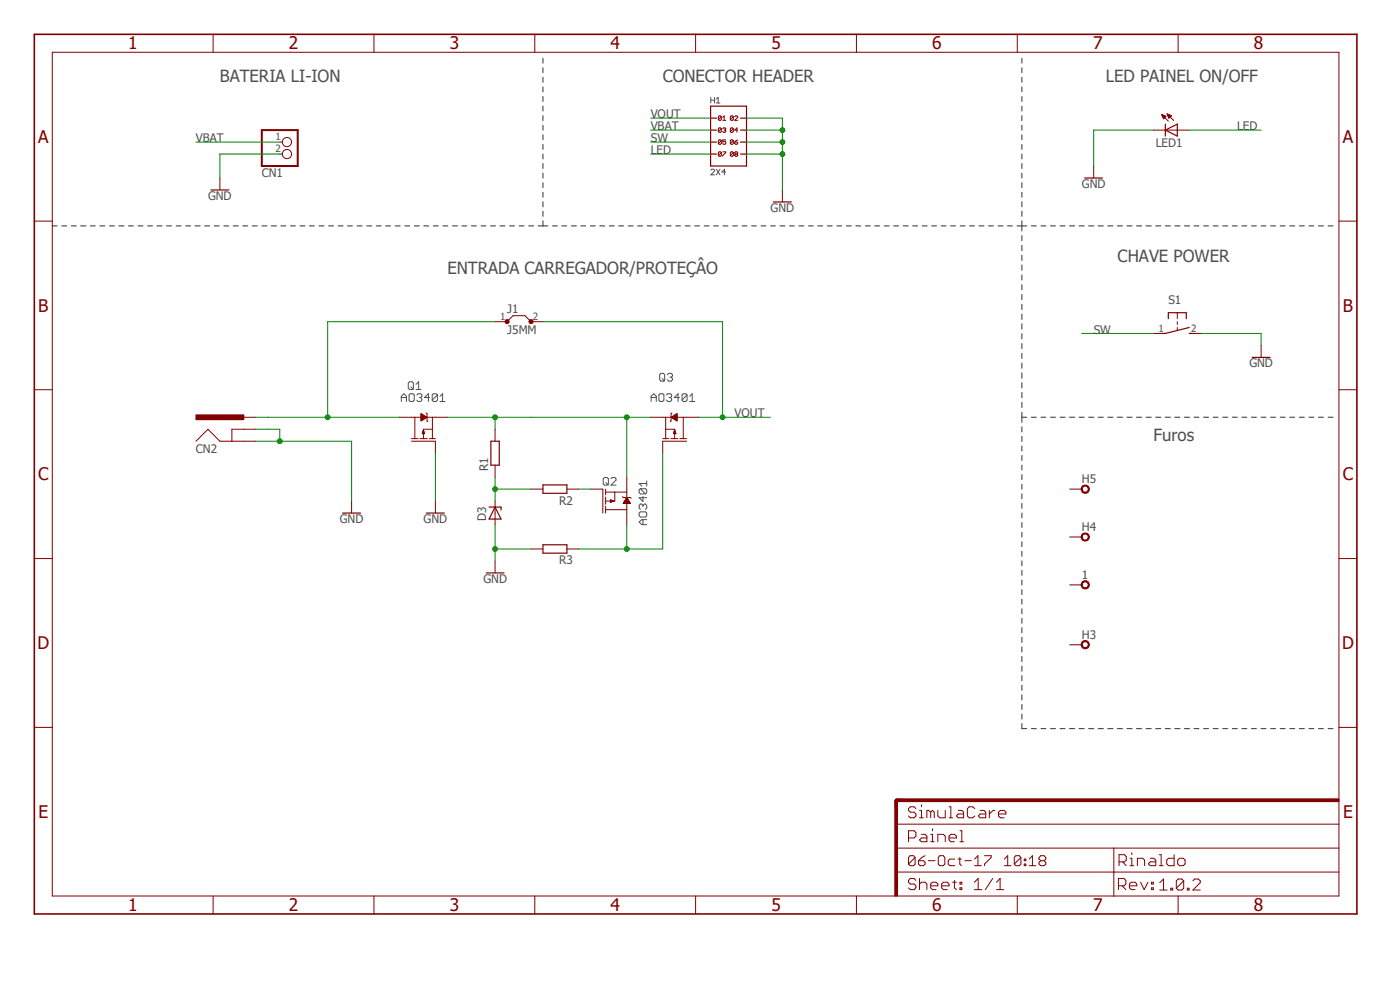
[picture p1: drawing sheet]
<svg xmlns="http://www.w3.org/2000/svg" width="297mm" height="210mm" viewBox="0 0 297 210" stroke-linecap="round" stroke-linejoin="round" font-family="sans-serif">
<path d="M7 7l281.2 187.3M288.2 7l-281.2 187.3" fill="none" stroke="#fff" stroke-width=".21"/>
<g fill="none" stroke="#505050" stroke-width=".25">
<path d="M115.2 12.4v1M115.2 14.4v1M115.2 16.4v1M115.2 18.5v1M216.8 12.4v1M216.8 14.4v1M216.8 16.4v1M216.8 18.5v1M115.2 20.5v1M115.2 22.5v1M115.2 24.6v1M115.2 26.6v1"/>
<path d="M115.2 28.6v1M115.2 30.6v1.1M115.2 32.7v1M115.2 34.7v1M115.2 36.7v1.1M115.2 38.8v1M216.8 20.5v1M216.8 22.5v1M216.8 24.6v1M216.8 26.6v1M216.8 28.6v1M216.8 30.6v1.1"/>
<path d="M216.8 32.7v1M216.8 34.7v1M216.8 36.7v1.1M216.8 38.8v1M11.1 47.9h1M13.1 47.9h1M15.2 47.9h1M17.1 47.9h1.1M19.2 47.9h1M21.2 47.9h1M23.2 47.9h1.1M25.2 47.9h1.1"/>
<path d="M27.3 47.9h1M29.3 47.9h1M31.3 47.9h1M33.3 47.9h1.1M35.3 47.9h1.1M37.4 47.9h1M39.4 47.9h1M41.4 47.9h1.1M43.4 47.9h1M45.5 47.9h1M47.5 47.9h1M49.5 47.9h1"/>
<path d="M51.5 47.9h1M53.6 47.9h1M55.6 47.9h1M57.6 47.9h1M59.6 47.9h1M61.6 47.9h1.1M63.7 47.9h1M65.7 47.9h1M67.7 47.9h1M69.7 47.9h1M71.8 47.9h1M73.7 47.9h1.1"/>
<path d="M75.8 47.9h1M77.8 47.9h1M79.8 47.9h1.1M81.8 47.9h1M83.9 47.9h1M85.9 47.9h1M87.9 47.9h1M89.9 47.9h1M91.9 47.9h1.1M94 47.9h1M96 47.9h1M98 47.9h1"/>
<path d="M100 47.9h1M102.1 47.9h1M104.1 47.9h1M106.1 47.9h1M108.1 47.9h1M110.2 47.9h1M112.2 47.9h1M114.2 47.9h2M115.2 40.8v1M115.2 42.8v1.1M115.2 44.8v1.1M115.2 46.9v1"/>
<path d="M117.2 47.9h1M119.2 47.9h1M121.2 47.9h1.1M123.2 47.9h1M125.3 47.9h1M127.3 47.9h1M129.3 47.9h1M131.3 47.9h1M133.3 47.9h1M135.3 47.9h1M137.3 47.9h1M139.3 47.9h1"/>
<path d="M141.4 47.9h1M143.4 47.9h1M145.4 47.9h1M147.4 47.9h1M149.4 47.9h1M151.4 47.9h1M153.4 47.9h1M155.4 47.9h1M157.4 47.9h1.1M159.5 47.9h.9M161.5 47.9h1M163.5 47.9h1"/>
<path d="M165.5 47.9h1M167.5 47.9h1M169.5 47.9h1M171.5 47.9h1M173.5 47.9h1M175.6 47.9h.9M177.5 47.9h1.1M179.6 47.9h1M181.6 47.9h1M183.6 47.9h1M185.6 47.9h1M187.6 47.9h1"/>
<path d="M189.6 47.9h1M191.6 47.9h1.1M193.6 47.9h1M195.7 47.9h1M197.7 47.9h1M199.7 47.9h1M201.7 47.9h1M203.7 47.9h1M205.7 47.9h1M207.7 47.9h1M209.7 47.9h1M211.8 47.9h1"/>
<path d="M213.7 47.9h1.1M215.8 47.9h2M216.8 40.8v1M216.8 42.8v1.1M216.8 44.8v1.1M216.8 46.9v2.1M216.8 50v1.1M216.8 52.1v1.1M216.8 54.1v1.1M216.8 56.2v1.1M216.8 58.3v1.1M218.8 47.9h1"/>
<path d="M220.9 47.9h1M222.9 47.9h1M224.9 47.9h1M226.9 47.9h1.1M228.9 47.9h1.1M231 47.9h1M233 47.9h1.1M235 47.9h1.1M237.1 47.9h1M239.1 47.9h1.1M241.1 47.9h1.1M243.2 47.9h1"/>
<path d="M245.2 47.9h1.1M247.2 47.9h1.1M249.3 47.9h1M251.3 47.9h1M253.3 47.9h1M255.4 47.9h1M257.4 47.9h1M259.4 47.9h1M261.5 47.9h1M263.5 47.9h1M265.5 47.9h1M267.5 47.9h1.1"/>
<path d="M269.6 47.9h1M271.6 47.9h1M273.6 47.9h1.1M275.7 47.9h1M277.7 47.9h1M279.7 47.9h1.1M281.8 47.9h1M216.8 60.4v1.1M216.8 62.5v1M216.8 64.6v1.1M216.8 66.6v1.1M216.8 68.7v1.1"/>
<path d="M216.8 70.8v1.1M216.8 72.9v1.1M216.8 75v1M216.8 77v1.1M216.8 79.1v1.1M216.8 81.2v1.1M216.8 83.3v1.1M216.8 85.4v1M216.8 87.5v2.1M216.8 90.6v1M216.8 92.6v1M216.8 94.6v1.1"/>
<path d="M216.8 96.6v1.1M216.8 98.7v1M216.8 88.5h1M218.8 88.5h1M220.9 88.5h1M222.9 88.5h1M224.9 88.5h1M226.9 88.5h1.1M228.9 88.5h1.1M231 88.5h1M233 88.5h1.1M235 88.5h1.1"/>
<path d="M237.1 88.5h1M239.1 88.5h1.1M241.1 88.5h1.1M243.2 88.5h1M245.2 88.5h1.1M247.2 88.5h1.1M249.3 88.5h1M251.3 88.5h1M253.3 88.5h1M255.4 88.5h1M257.4 88.5h1M259.4 88.5h1"/>
<path d="M261.5 88.5h1M263.5 88.5h1M265.5 88.5h1M267.5 88.5h1.1M269.6 88.5h1M271.6 88.5h1M273.6 88.5h1.1M275.7 88.5h1M277.7 88.5h1M279.7 88.5h1.1M281.8 88.5h1M216.8 100.7v1"/>
<path d="M216.8 102.7v1.1M216.8 104.8v1M216.8 106.8v1M216.8 108.8v1.1M216.8 110.9v1M216.8 112.9v1M216.8 114.9v1.1M216.8 117v1M216.8 119v1M216.8 121v1M216.8 123.1v1M216.8 125.1v1"/>
<path d="M216.8 127.1v1M216.8 129.2v1M216.8 131.2v1M216.8 133.2v1M216.8 135.2v1.1M216.8 137.2v1.1M216.8 139.3v1M216.8 141.3v1.1M216.8 143.3v1.1M216.8 145.4v1M216.8 147.4v1.1M216.8 149.4v1.1"/>
<path d="M216.8 151.5v1M216.8 153.5v1.1h1M218.8 154.6h1M220.9 154.6h1M222.9 154.6h1M224.9 154.6h1M226.9 154.6h1.1M228.9 154.6h1.1M231 154.6h1M233 154.6h1.1M235 154.6h1.1M237.1 154.6h1"/>
<path d="M239.1 154.6h1.1M241.1 154.6h1.1M243.2 154.6h1M245.2 154.6h1.1M247.2 154.6h1.1M249.3 154.6h1M251.3 154.6h1M253.3 154.6h1M255.4 154.6h1M257.4 154.6h1M259.4 154.6h1M261.5 154.6h1"/>
<path d="M263.5 154.6h1M265.5 154.6h1M267.5 154.6h1.1M269.6 154.6h1M271.6 154.6h1M273.6 154.6h1.1M275.7 154.6h1M277.7 154.6h1M279.7 154.6h1.1M281.8 154.6h1"/>
</g>
<g fill="none" stroke="#505050" stroke-width=".21">
<path d="M150.8 36.1l.2-.2h.4l.2 .2v.2l-.8 .8h.8M150.8 20.7v1.1M150.8 21.3h.8M151.6 20.7v1.1M152 35.9l.7 1.2M152 21l.4-.3v1.1M152 21.8h.7M152.7 35.9l-.7 1.2M153.9 36.5h-.7l.5-.6v1.2M140.2 79.2h.6l.2 .3v1.1l-.2 .3h-.6l-.2-.3v-1.1zM141.6 79.5l.3-.3h.5l.3 .3v.3l-.3 .2M85.1 85.2v-1.1l.6-.6 .5 .6v1.1"/>
<path d="M85.1 84.3h1.1M86.9 81h.5l.3 .3v1l-.3 .3h-.5l-.3-.3v-1zM87 83.5h.6l.3 .3v1.1l-.3 .3h-.6l-.2-.3v-1.1zM87.2 82.1l.5 .5M88.3 82.6h1M88.3 81.5l.5-.5v1.6M88.4 83.8l.3-.3h.5l.3 .3v.3l-.3 .2M89 84.3h.2M89.2 84.3l.3 .3v.3l-.3 .3h-.5l-.3-.3M91.1 84.3h-1.1l.9-.8v1.7M92.8 83.8l-.3-.3h-.6l-.2 .3v1.1M92.8 83.8v1.1l-.3 .3h-.6l-.2-.3"/>
<path d="M92.8 83.8l-1.1 1.1M93.3 85.2h1.1M93.3 84.1l.6-.6v1.7M138.1 84.3h1.1M138.1 85.2v-1.1l.6-.6 .5 .6v1.1M140 83.5h.6l.2 .3v1.1l-.2 .3h-.6l-.2-.3v-1.1zM140.5 80.3l.5 .6M141.4 83.8l.3-.3h.5l.3 .3v.3l-.3 .2M141.9 84.3h.3M142.1 80h.3M142.2 84.3l.3 .3v.3l-.3 .3h-.5l-.3-.3M142.4 80l.3 .3v.3l-.3 .3h-.5l-.3-.3"/>
<path d="M144.1 84.3h-1.1l.8-.8v1.7M145.8 83.8l-.3-.3h-.6l-.2 .3v1.1M145.8 83.8v1.1l-.3 .3h-.6l-.2-.3M145.8 83.8l-1.1 1.1M146.3 85.2h1.1M146.3 84.1l.6-.6v1.7M128 101.6l.3-.3h.5l.3 .3v1.1l-.3 .2h-.5l-.3-.2zM128.5 102.4l.6 .5M129.6 101.6l.3-.3h.5l.3 .3v.3l-1.1 1h1.1M135.6 108.8l.2-.2h1.1l.3 .2v.6l-.3 .3h-1.1l-.2-.3zM135.8 103.7l-.2 .2v.6l.2 .3h1.1M135.8 103.7h1.1l.3 .2v.6l-.3 .3"/>
<path d="M135.8 103.7l1.1 1.1M136.4 105.3v1.1l-.8-.8h1.6M136.4 107.2v.3M136.4 110.2v1.1M136.4 107.2l-.3-.3h-.3l-.2 .3v.5l.2 .3M136.4 107.2l.3-.3h.2l.3 .3v.5l-.3 .3M137.2 110.2h-1.1l-.5 .5 .5 .6h1.1M137.2 102v1.1M137.2 102.6h-1.6l.5 .5"/>
</g>
<path d="M189.8 169.8h.6v20.3h-.6z" fill-rule="evenodd" fill="#800000"/>
<path d="M189.8 169.8h.6v20.3h-.6z" fill="none" stroke="#800000" stroke-width=".21"/>
<path d="M190.1 169.5h94v.6h-94z" fill-rule="evenodd" fill="#800000"/>
<g fill="none" stroke="#800000" stroke-width=".21">
<path d="M11.1 11.1h273v179h-273zM45.2 7.3v3.8M79.3 7.3v3.8M113.5 7.3v3.8M147.6 7.3v3.8M181.7 7.3v3.8M215.8 7.3v3.8M249.9 7.3v3.8M46.7 37.8v2.5M59.4 32.7h.5M59.4 30.1h.5M153 24.8l-.4-.2-.2 .2v.6"/>
<path d="M153 27.3l-.4-.2-.2 .2v.6M153 29.8l-.4-.1-.2 .1v.6M153 32.4l-.4-.2-.2 .2v.6M153 24.8v.6l-.1 .1-.5-.1M153 27.3v.6l-.1 .2-.5-.2M153 29.8v.6l-.1 .2-.5-.2M153 32.4v.6l-.1 .1-.5-.1M153 24.8l-.6 .6M153 27.3l-.6 .6M153 29.8l-.6 .6M153 32.4l-.6 .6M153.3 25.5h.7"/>
<path d="M153.3 24.9l.3-.3v.9M153.3 27.3l.5-.2 .2 .2-.2 .3M153.3 32.2h.7l-.7 .9M153.6 27.6h.2M153.8 27.6l.2 .2-.2 .3-.5-.2M154 29.7h-.7v.4l.3-.1 .4 .1-.2 .5-.5-.2M155.6 24.8l-.5-.2-.2 .2v.6M155.6 27.3l-.5-.2-.2 .2v.6M155.6 24.8v.6l-.2 .1-.5-.1M155.6 27.3v.6l-.2 .2-.5-.2M155.6 29.8l-.5-.1-.2 .1v.6M155.6 32.4l-.5-.2-.2 .2v.6"/>
<path d="M155.6 29.8v.6l-.2 .2-.5-.2M155.6 32.4v.6l-.2 .1-.5-.1M155.6 24.8l-.7 .6M155.6 27.3l-.7 .6M155.6 29.8l-.7 .6M155.6 32.4l-.7 .6M155.9 30.1h.4l.2 .3-.5 .2zM155.9 24.8l.1-.2 .5 .2-.6 .7h.6M156 32.7h.3M156 32.7l-.1-.2 .1-.3 .5 .2-.2 .3M156 32.7l-.1 .2 .1 .2 .5-.1-.2-.3M156.5 27.6h-.6l.4-.5v1"/>
<path d="M156.5 29.7l-.6 .4M232 35.2v2.6M244.7 27.6h7.6M246.5 24.3l1.4 1.4M246.5 24.3l.9 .4-.6 .5M246.5 24.3l.3 .9M246.5 24.4h.2M246.5 24.5h.3M246.6 24.6h.5M246.6 24.6h.7M246.7 24.7h.6M246.7 24.8h.5"/>
<path d="M246.8 25h.3M246.8 24.9h.3M246.8 25.1h.2M246.8 25.2h.1M247.6 24.2l1.4 1.4M247.6 24.2l.9 .4M247.6 24.2l.4 .9 .5-.5M247.6 24.2h.1M247.7 24.4h.4M247.7 24.3h.2M247.7 24.5h.6M247.8 24.6h.7"/>
<path d="M247.8 24.6h.6M247.9 24.7h.4M247.9 24.8h.3M247.9 24.9h.3M248 25h.1M7.3 46.9h3.8M166 40.3v2.5M284.1 46.9h3.8M244.7 70.7h2.5M249.8 66.3v1.3M249.8 68.2v.6M249.8 69.5v.6"/>
<path d="M252.3 70.7h2.5M267.5 73.3v2.5M7.3 82.7h3.8M284.1 82.7h3.8M7.3 118.5h3.8M74.6 106.3v2.5M284.1 118.5h3.8M7.3 154.3h3.8M284.1 154.3h3.8M190.1 169.5h94v.6h-94zM190.1 179.9h94M190.1 174.8h94"/>
<path d="M192.7 177.8h1.2l.4-.4v-.8l-.4-.4h-1.2v2.4M194.3 171.5l-.4-.3h-.8l-.4 .3v.4l.4 .4h.8l.4 .4v.4l-.4 .4h-.8l-.4-.4M195.1 173.5h.8M195.1 171.9h.4v1.6M195.5 177h.8l.3 .4v1.2h-1.1l-.4-.4 .4-.4h1.1M195.5 170.7v.5M197.4 177h.4v1.6M197.4 172.3l-.4-.4h-.4v1.6M197.4 178.6h.8M197.4 172.3v1.2M197.4 172.3l.4-.4 .4 .4v1.2M197.8 175.8v.4"/>
<path d="M199 178.6v-1.6h1.2l.3 .4v1.2M199 171.9v1.2l.4 .4h1.1v-1.6M201.3 177.8h1.6v-.4l-.4-.4h-.8l-.4 .4v.8l.4 .4h.8M201.3 171.2h.4v2.3M201.3 173.5h.8M203.3 171.9h.7l.4 .4v1.2h-1.1l-.4-.4 .4-.4h1.1M203.7 176.2h.3v2.4M203.7 178.6h.7M206.8 171.5l-.4-.3h-.8l-.4 .3v1.6l.4 .4h.8l.4-.4M207.9 171.9h.8l.4 .4v1.2h-1.2l-.3-.4 .3-.4h1.2M209.9 171.9v1.6M211.1 171.9h-.4l-.8 .8"/>
<path d="M211.8 172.7h1.6v-.4l-.4-.4h-.8l-.4 .4v.8l.4 .4h.8M236.3 179.9v10.3M45.2 190.1v3.8M79.3 190.1v3.8M113.5 190.1v3.8M147.6 190.1v3.8M181.7 190.1v3.8M190.1 185h94M194.1 181.9l-.3-.4h-.7l-.4 .4v1.4M194.1 181.9v1.4l-.3 .3h-.7l-.4-.3M194.1 181.9l-1.4 1.4M194.3 186.8l-.4-.4h-.8l-.4 .4v.4l.4 .3h.8l.4 .4v.4l-.4 .4h-.8l-.4-.4"/>
<path d="M194.9 182.6h1l.4 .3v.4l-.4 .3h-.7l-.3-.3zM195.1 187.5l.4-.3h.8l.3 .3v1.2M195.1 186.4v2.3M196.3 181.5l-.8 .4-.6 .7M196.9 182.6h1.5M197.4 187.9h1.6v-.4l-.4-.3h-.8l-.4 .3v.8l.4 .4h.8M199.4 181.5h.7l.3 .4v1.4l-.3 .3h-.7l-.3-.3v-1.4zM199.8 187.9h1.5v-.4l-.3-.3h-.8l-.4 .3v.8l.4 .4h.8M202.1 187.2h.8M202.5 186.8v1.5l.4 .4M202.6 182.2h-1.1l-.3 .4v.7l.3 .3h1.1M203.2 182.2h.8"/>
<path d="M203.6 181.9v1.4l.4 .3M203.7 187.2h.3v.3h-.3zM203.7 188.3h.3v.4h-.3zM204.7 182.6h1.4M206.7 187.2l.8-.8v2.3M206.7 188.7h1.6M206.8 183.6h1.4M206.8 182.2l.7-.7v2.1M208.9 181.5h1.4v.4l-1.4 1.4v.3M210.6 186.4l-1.6 2.3M211.4 188.7h1.5M211.4 187.2l.8-.8v2.3"/>
<path d="M213.1 183.6h1.4M213.1 182.2l.7-.7v2.1M215.8 190.1v3.8M216.6 181.9l-.4-.4h-.7l-.3 .4v1.4M216.6 181.9v1.4l-.4 .3h-.7l-.3-.3M216.6 181.9l-1.4 1.4M217.3 183.3h.3v.3h-.3zM217.3 182.2h.3v.4h-.3zM218.4 183.6h1.4M218.4 182.2l.6-.7v2.1M220.8 182.6l-.4-.4v-.3l.4-.4h.7l.4 .4v.3l-.4 .4M220.8 182.6l-.4 .3v.4l.4 .3h.7l.4-.3v-.4l-.4-.3"/>
<path d="M220.8 182.6h.7M237.3 187.9h1.2l.3-.4v-.7l-.3-.4h-1.2v2.3M237.4 182.8h1.1l.4-.3v-.8l-.4-.4h-1.1v2.3M238.1 187.9l.7 .8M238.2 182.8l.7 .8M239.6 187.9h1.6v-.4l-.4-.3h-.8l-.4 .3v.8l.4 .4h.8M239.7 183.6h.8M239.7 182.1h.4v1.5M240.1 180.9v.4M241.3 183.6v-1.5h1.1l.4 .4v1.1M242 187.2l.7 1.5 .8-1.5M244 182.1h.8l.4 .4v1.1h-1.2l-.4-.3 .4-.5h1.2"/>
<path d="M244.3 188.3h.4v.4h-.4zM244.3 187.2h.4v.3h-.4zM246 183.6h.8M246 181.3h.3v2.3M246 187.2l.8-.7v2.3M246 188.8h1.6M248.4 188.4h.4v.4h-.4zM249.1 181.3v2.3h-1.2l-.4-.3v-.8l.4-.4h1.2M249.9 190.1v3.8M250.2 182.1h.8l.4 .4v.8l-.4 .3h-.8l-.3-.3v-.8zM251.1 186.9l-.4-.4h-.8l-.3 .4v1.5M251.1 186.9v1.5l-.4 .4h-.8l-.3-.4"/>
<path d="M251.1 186.9l-1.5 1.5M251.9 188.4h.4v.4h-.4zM253.1 186.9l.3-.4h.8l.4 .4v.3l-1.5 1.6h1.5"/>
<circle cx="60.9" cy="32.7" r=".98"/>
<circle cx="60.9" cy="30.1" r=".98"/>
</g>
<path d="M191.4 169.8h-1.3v1.2" fill="none" stroke="#800000" stroke-width=".64"/>
<path d="M7.3 7.3h280.6v186.6h-280.6z" fill="none" stroke="#800000" stroke-width=".34"/>
<g fill="none" stroke="#800000" stroke-width=".25">
<path d="M150.7 22.5h7.7v12.7h-7.7zM150.7 25.1h1.3M150.7 27.6h1.3M150.7 30.1h1.3M150.7 32.7h1.3M157.1 25.1h1.3M157.1 27.6h1.3M157.1 30.1h1.3M157.1 32.7h1.3M230.1 37.8h3.8M247.2 27.6l2.6-1.3v2.6zM247.2 26.3v2.6"/>
<path d="M44.7 40.3h3.9M164.1 42.8h3.8M247.9 67.6v-1.3h3.8v1.3M252.3 69.5l-5.1 1.2h-.6M252.3 70.7h.6M265.6 75.8h3.9M72.7 108.8h3.8"/>
</g>
<path d="M55.5 27.6h7.7v7.6h-7.7z" fill="none" stroke="#800000" stroke-width=".42"/>
<path d="M229.7 113.2a.87 .87 0 0 1 1.3 .3 .87 .87 0 0 1-.5 1.2 .87 .87 0 0 1-1.1-.8h.2a.64 .64 0 0 1 .9-.5 .64 .64 0 0 1 .2 1 .64 .64 0 0 1-1-.2l-.1-.3h-.2z" fill-rule="evenodd" fill="#800000"/>
<path d="M226.9 113.9h2.6M229.7 113.2a.87 .87 0 0 1 1.3 .3 .87 .87 0 0 1-.5 1.2 .87 .87 0 0 1-1.1-.8h.2a.64 .64 0 0 1 .9-.5 .64 .64 0 0 1 .2 1 .64 .64 0 0 1-1-.2l-.1-.3h-.2z" fill="none" stroke="#800000" stroke-width=".21"/>
<path d="M229.7 103.1a.87 .87 0 0 1 1.3 .2 .87 .87 0 0 1-.5 1.3 .87 .87 0 0 1-1.1-.8h.2a.64 .64 0 0 1 .9-.5 .64 .64 0 0 1 .2 1 .64 .64 0 0 1-1-.2l-.1-.3h-.2z" fill-rule="evenodd" fill="#800000"/>
<g fill="none" stroke="#800000" stroke-width=".21">
<path d="M84.8 88.5h4.4M87.3 93.6h5.1v2.5M87.3 93h1.4M88 88.5v4.5M89.1 93h1.5M89.3 88.5h5.6M89.3 87.8l1.3 .7-1.3 .8M89.3 87.8v1.5M89.3 89.2h.1M89.3 89.2h.3M89.3 89.1h.4M89.3 88.9h.6"/>
<path d="M89.3 88.9h.7M89.3 88.8h.9M89.3 88.7h1M89.3 88.6h1.2M89.3 88.4h1.1M89.3 88.3h1M89.3 88.3h.8M89.3 88.2h.7M89.3 88.1h.5M89.3 88h.4M89.3 87.9h.2M89.3 87.8h.1"/>
<path d="M89.6 91.9h.4M89.6 91.8h.4M89.7 91.7h.3M89.7 91.6h.3M89.7 91.5h.2M89.7 91.4h.2M89.8 91.4h.1M89.8 91.3h.1M89.8 91.2l.3 .8h-.5zM90.4 87.6l.2 .2v1.5l.2 .2M91.1 93h1.3M91.7 88.5v4.5"/>
<path d="M91.7 91.1h-1.9v1.9M105 91.1v2.5M105 98.7v2.5M138 88.5h5.6M140.6 93h1.3M141.2 91.1h1.9v1.9M141.2 88.5v4.5M142.3 93h1.5M142.5 88.6h1.1M142.5 88.4h1.1M142.5 87.6l-.1 .2v1.5l-.2 .2M142.7 88.7h.9"/>
<path d="M142.7 88.3h.9M142.8 88.8h.8M142.8 88.3h.8M142.9 91.9h.4M143 88.9h.6M143 91.8h.3M143 88.2h.6M143 91.7h.3M143 91.6h.3M143 91.5h.2M143.1 88.9h.5M143.1 91.4h.1"/>
<path d="M143.1 88.1h.5M143.1 91.2l.3 .8h-.5zM143.1 91.3h.1M143.3 89.1h.3M143.3 88h.3M143.4 89.2h.2M143.4 87.9h.2M143.6 89.2h.1M143.6 87.8h.1M143.6 87.8l-1.2 .7 1.2 .8M143.6 87.8v1.5M143.7 88.5h4.5"/>
<path d="M144.2 93h1.5M144.9 88.5v4.5M145.7 93.6h-5.1v2.5M92.4 106.3v2.5M105 119v2.5M112.6 103.8h2.6M112.6 116.5h2.6M120.3 103.8h2.5M120.3 116.5h2.5M125.3 103.8h2.6v5M128.5 103.8v1.2M128.5 105.5v1.5"/>
<path d="M128.5 107.4v1.4M128.5 104.4h4.5M128.5 108.1h4.5M129.5 106.6h.1M129.5 106.5h.3M129.5 106.4h.5M129.5 106.2h.4M129.5 106.1h.2M129.5 106l.8 .3-.8 .3zM130.4 104.4v1.9h-1.9M132 105.4l.2 .1h1.5l.2 .2M132.2 106.7h1.5"/>
<path d="M132.3 106.6h1.3M132.4 106.6h1.2M132.4 106.5h1.1M132.5 106.4h1M132.5 106.3h.9M132.6 106.2h.8M132.6 106.1h.7M132.7 106h.6M132.8 105.9h.4M132.8 105.8h.4M132.8 105.7h.3M132.9 105.7h.2"/>
<path d="M133 101.2v4.3M133 106.9v4.5M133 105.5l.7 1.3h-1.5zM133 105.6h.1M226.9 103.8h2.6M229.7 103.1a.87 .87 0 0 1 1.3 .2 .87 .87 0 0 1-.5 1.3 .87 .87 0 0 1-1.1-.8h.2a.64 .64 0 0 1 .9-.5 .64 .64 0 0 1 .2 1 .64 .64 0 0 1-1-.2l-.1-.3h-.2z"/>
</g>
<path d="M104.1 93.6h1.8v5.1h-1.8zM90.5 108.8h3.8M115.2 102.9h5.1v1.7h-5.1zM115.2 115.6h5.1v1.7h-5.1zM103.2 121.5h3.7" fill="none" stroke="#800000" stroke-width=".25"/>
<path d="M229.7 123.4a.88 .88 0 0 1 1.3 .2 .88 .88 0 0 1-.5 1.3 .88 .88 0 0 1-1.1-.8h.2a.64 .64 0 0 1 .9-.6 .64 .64 0 0 1 .2 1.1 .64 .64 0 0 1-1-.3l-.1-.2h-.2z" fill-rule="evenodd" fill="#800000"/>
<path d="M226.9 124.1h2.6M229.7 123.4a.88 .88 0 0 1 1.3 .2 .88 .88 0 0 1-.5 1.3 .88 .88 0 0 1-1.1-.8h.2a.64 .64 0 0 1 .9-.6 .64 .64 0 0 1 .2 1.1 .64 .64 0 0 1-1-.3l-.1-.2h-.2z" fill="none" stroke="#800000" stroke-width=".21"/>
<path d="M229.7 136.1a.88 .88 0 0 1 1.3 .2 .88 .88 0 0 1-.5 1.3 .88 .88 0 0 1-1.1-.8h.2a.64 .64 0 0 1 .9-.6 .64 .64 0 0 1 .2 1.1 .64 .64 0 0 1-1-.3l-.1-.2h-.2z" fill-rule="evenodd" fill="#800000"/>
<path d="M41.6 93.6l2.5-2.5 2.6 2.5h5M51.7 91.1h-2.5v2.5M105 106.3v5.1M226.9 136.8h2.6M229.7 136.1a.88 .88 0 0 1 1.3 .2 .88 .88 0 0 1-.5 1.3 .88 .88 0 0 1-1.1-.8h.2a.64 .64 0 0 1 .9-.6 .64 .64 0 0 1 .2 1.1 .64 .64 0 0 1-1-.3l-.1-.2h-.2z" fill="none" stroke="#800000" stroke-width=".21"/>
<path d="M103.8 107.6h2.5v.6M105 107.6l1.3 2.5h-2.5z" fill="none" stroke="#800000" stroke-width=".25"/>
<path d="M41.6 88h10.1v1h-10.1z" fill-rule="evenodd" fill="#800000"/>
<path d="M107.6 68.2l1.2-1.2h2.6l1.2 1.2M41.6 88h10.1v1h-10.1zM51.7 91.1h2.6M51.7 93.6h2.6M51.7 88.5h2.6" fill="none" stroke="#800000" stroke-width=".21"/>
<path d="M107.3 67.9l.3-.1 .3 .1 .1 .3-.1 .3-.3 .2-.3-.2-.2-.3h.6h-.6z" fill-rule="evenodd" fill="#800000"/>
<path d="M107.3 67.9l.3-.1 .3 .1 .1 .3-.1 .3-.3 .2-.3-.2-.2-.3h.6h-.6z" fill="none" stroke="#800000" stroke-width=".21"/>
<path d="M112.4 67.9l.2-.1 .4 .1 .1 .3-.1 .3-.4 .2-.2-.2-.2-.3h.5h-.5z" fill-rule="evenodd" fill="#800000"/>
<path d="M105 68.2h2.6M112.4 67.9l.2-.1 .4 .1 .1 .3-.1 .3-.4 .2-.2-.2-.2-.3h.5h-.5zM112.6 68.2h2.6" fill="none" stroke="#800000" stroke-width=".21"/>
<path d="M54.3 93.6h20.3v12.7M54.3 91.1h5.1v2.5" fill="none" stroke="#008000" stroke-width=".21"/>
<circle cx="59.3" cy="93.6" r=".51" fill="#008000"/>
<g fill="none" stroke="#008000" stroke-width=".21">
<path d="M158.4 25.1h7.6v10.1M158.4 27.6h7.6"/>
<circle cx="59.3" cy="93.6" r=".51"/>
</g>
<circle cx="166" cy="27.6" r=".51" fill="#008000"/>
<g fill="none" stroke="#008000" stroke-width=".21">
<path d="M158.4 30.1h7.6"/>
<circle cx="166" cy="27.6" r=".51"/>
</g>
<circle cx="166" cy="30.1" r=".51" fill="#008000"/>
<g fill="none" stroke="#008000" stroke-width=".21">
<path d="M158.4 32.7h7.6"/>
<circle cx="166" cy="30.1" r=".51"/>
</g>
<circle cx="166" cy="32.7" r=".51" fill="#008000"/>
<g fill="none" stroke="#008000" stroke-width=".21">
<path d="M59.4 32.7h-12.7v5.1M166 35.2v5.1M244.7 27.6h-12.7v7.6M105 111.4v7.6M105 116.5h7.6"/>
<circle cx="166" cy="32.7" r=".51"/>
</g>
<circle cx="105" cy="116.5" r=".51" fill="#008000"/>
<g fill="none" stroke="#008000" stroke-width=".21">
<path d="M105 68.2h-35.5v20.3M254.8 70.7h12.7v2.6M54.3 88.5h30.5M92.4 96.1v10.2"/>
<circle cx="105" cy="116.5" r=".51"/>
</g>
<circle cx="69.5" cy="88.5" r=".51" fill="#008000"/>
<g fill="none" stroke="#008000" stroke-width=".21">
<path d="M41.6 30.1h17.8M138 27.6h12.7M138 30.1h12.7M138 32.7h12.7M252.3 27.6h15.2M229.5 70.7h15.2M94.9 88.5h17.7M105 88.5v2.6"/>
<circle cx="69.5" cy="88.5" r=".51"/>
</g>
<circle cx="105" cy="88.5" r=".51" fill="#008000"/>
<g fill="none" stroke="#008000" stroke-width=".21">
<path d="M112.6 88.5h25.4M133 88.5v12.7"/>
<circle cx="105" cy="88.5" r=".51"/>
</g>
<circle cx="133" cy="88.5" r=".51" fill="#008000"/>
<g fill="none" stroke="#008000" stroke-width=".21">
<path d="M105 101.2v5.1M105 103.8h7.6"/>
<circle cx="133" cy="88.5" r=".51"/>
</g>
<circle cx="105" cy="103.8" r=".51" fill="#008000"/>
<g fill="none" stroke="#008000" stroke-width=".21">
<path d="M140.6 96.1v20.4h-17.8M122.8 103.8h2.5M133 111.4v5.1"/>
<circle cx="105" cy="103.8" r=".51"/>
</g>
<circle cx="133" cy="116.5" r=".51" fill="#008000"/>
<g fill="none" stroke="#008000" stroke-width=".21">
<path d="M138 25.1h12.7M115.2 68.2h38.1v20.3M148.2 88.5h15.2"/>
<circle cx="133" cy="116.5" r=".51"/>
</g>
<circle cx="153.3" cy="88.5" r=".51" fill="#008000"/>
<circle cx="153.3" cy="88.5" r=".51" fill="none" stroke="#008000" stroke-width=".21"/>
<g font-size="3.7" fill="#800000">
<text x="27.2" y="10.5">1</text>
<text x="61.3" y="10.5">2</text>
<text x="95.4" y="10.5">3</text>
<text x="129.5" y="10.5">4</text>
<text x="163.7" y="10.5">5</text>
<text x="197.8" y="10.5">6</text>
<text x="231.9" y="10.5">7</text>
<text x="266" y="10.5">8</text>
<text x="8.1" y="30.3">A</text>
<text x="284.9" y="30.3">A</text>
<text x="8.1" y="66.1">B</text>
<text x="284.9" y="66.1">B</text>
<text x="8.1" y="101.9">C</text>
<text x="284.9" y="101.9">C</text>
<text x="8" y="137.7">D</text>
<text x="284.7" y="137.7">D</text>
<text x="8.2" y="173.5">E</text>
<text x="284.9" y="173.5">E</text>
<text x="27.2" y="193.3">1</text>
<text x="61.3" y="193.3">2</text>
<text x="95.4" y="193.3">3</text>
<text x="129.5" y="193.3">4</text>
<text x="163.7" y="193.3">5</text>
<text x="197.8" y="193.3">6</text>
<text x="231.9" y="193.3">7</text>
<text x="266" y="193.3">8</text>
</g>
<g font-size="3.6" fill="#505050">
<text x="46.7" y="17.4">BATERIA LI-ION</text>
<text x="140.6" y="17.4">CONECTOR HEADER</text>
<text x="234.6" y="17.4">LED PAINEL ON/OFF</text>
<text x="94.9" y="58.1">ENTRADA CARREGADOR/PROTEÇÂO</text>
<text x="237.1" y="55.5">CHAVE POWER</text>
<text x="244.7" y="93.6">Furos</text>
</g>
<g font-size="2.5" fill="#505050">
<text x="138.1" y="27.6">VBAT</text>
<text x="138.1" y="25.1">VOUT</text>
<text x="262.5" y="27.6">LED</text>
<text x="41.6" y="30.1">VBAT</text>
<text x="138.1" y="32.7">LED</text>
<text x="138.1" y="30.1">SW</text>
<text x="245.2" y="31.2">LED1</text>
<text x="55.5" y="37.6">CN1</text>
<text x="229.5" y="39.8">GND</text>
<text x="44.2" y="42.3">GND</text>
<text x="163.5" y="44.9">GND</text>
<text x="247.9" y="64.4">S1</text>
<text x="107.6" y="70.8">J5MM</text>
<text x="107.6" y="66.3">J1</text>
<text x="232" y="70.8">SW</text>
<text x="265.1" y="77.9">GND</text>
<text x="155.8" y="88.5">VOUT</text>
<text x="41.6" y="96.1">CN2</text>
<text x="103.5" y="100" transform="rotate(-90 103.5 100)">R1</text>
<text x="118.6" y="107.1">R2</text>
<text x="229.5" y="102.5">H5</text>
<text x="72.1" y="110.9">GND</text>
<text x="89.9" y="110.9">GND</text>
<text x="103.2" y="110.6" transform="rotate(-90 103.2 110.6)">D3</text>
<text x="229.5" y="112.7">H4</text>
<text x="118.6" y="119.7">R3</text>
<text x="102.6" y="123.6">GND</text>
<text x="229.5" y="122.8">1</text>
<text x="229.5" y="135.5">H3</text>
</g>
<g font-size="2.1" fill="#505050">
<text x="58.4" y="29.8">1</text>
<text x="58.4" y="32.3">2</text>
<text x="106.1" y="67.9">1</text>
<text x="113" y="67.9">2</text>
<text x="245.7" y="70.4">1</text>
<text x="252.7" y="70.4">2</text>
</g>
</svg>
